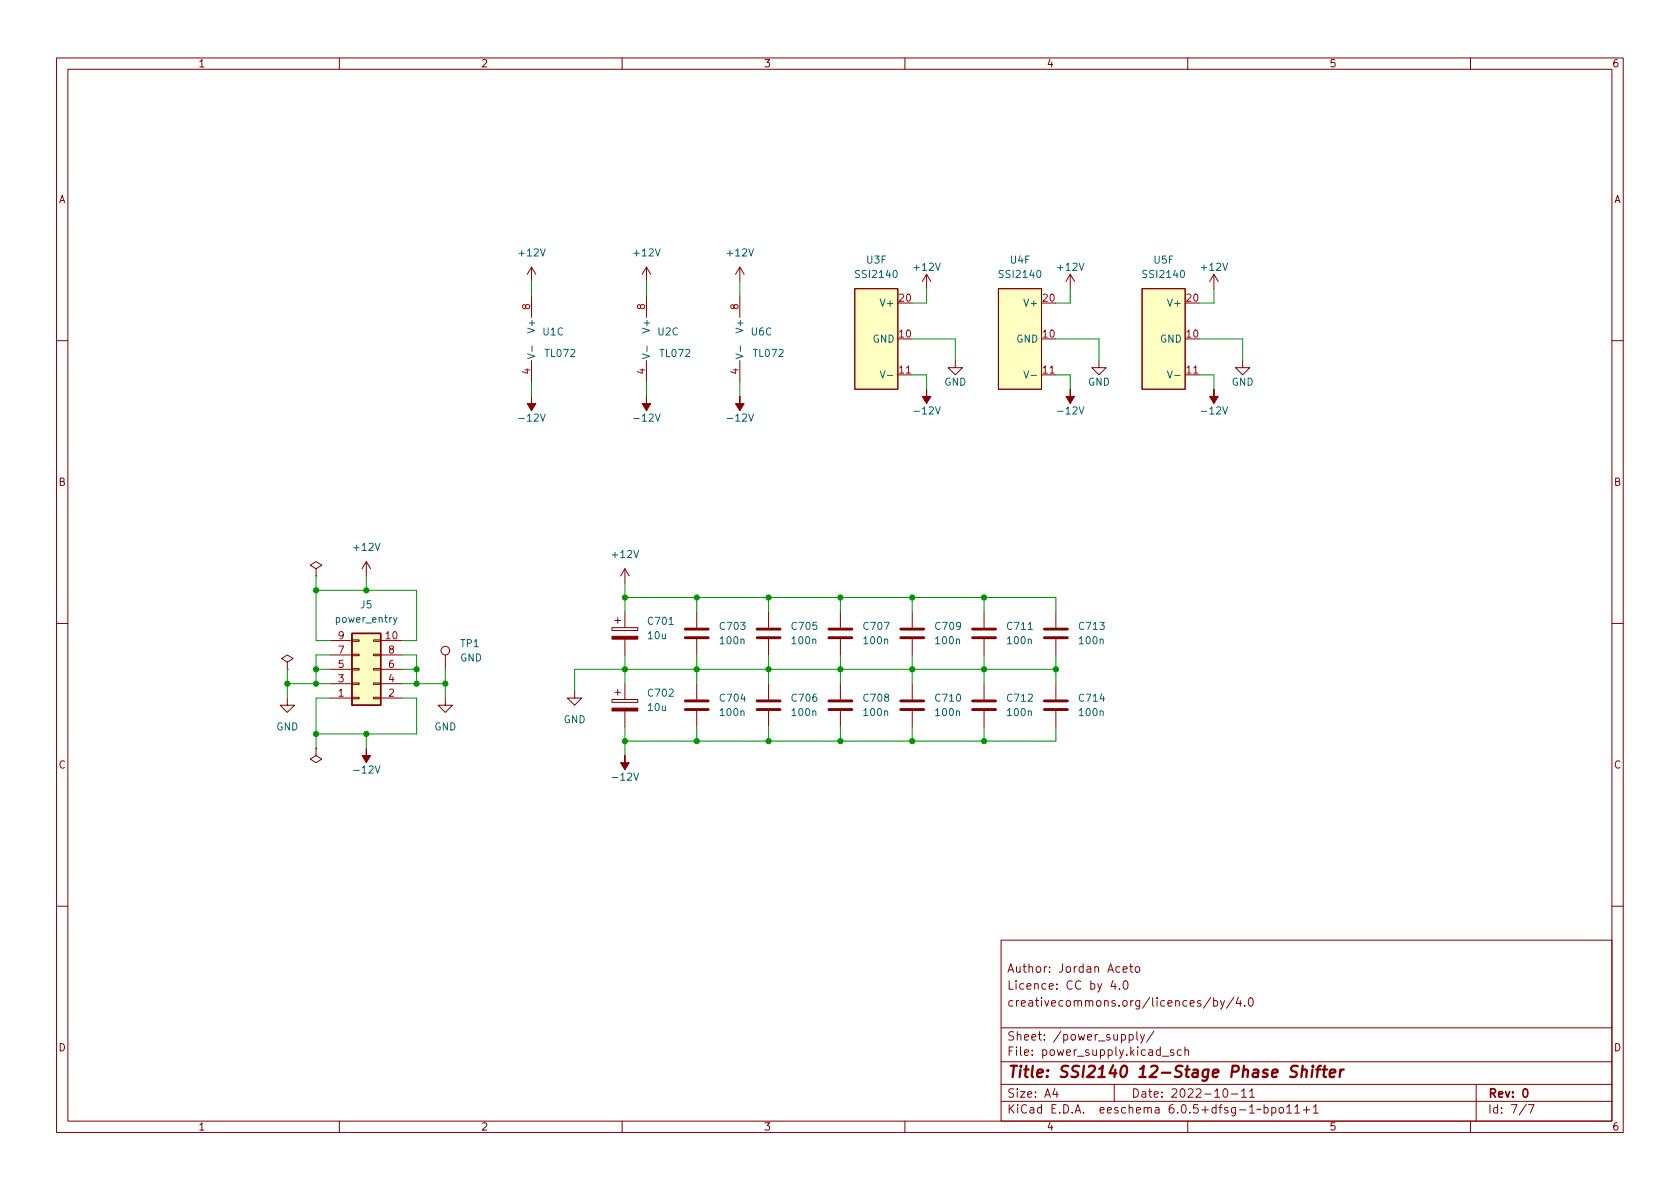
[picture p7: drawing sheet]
<svg xmlns="http://www.w3.org/2000/svg" width="297mm" height="210mm" viewBox="0 0 297 210" stroke-linecap="round" stroke-linejoin="round" font-family="sans-serif">
<g fill="none" stroke="#840000" stroke-width=".18">
<path d="M10 10.2h277v190.1h-277zM12 12.2h273v186.1h-273zM60 10.2v2M110 10.2v2M160 10.2v2M210 10.2v2M260 10.2v2M94 47.2l-.8 1.3M94 47.2v2.6M94 52.3v3.8M94 47.2l.7 1.3M114.3 47.2v2.6"/>
<path d="M114.3 52.3v3.8M114.3 47.2l-.8 1.3M114.3 47.2l.8 1.3M130.8 47.2v2.6M130.8 52.3v3.8M130.8 47.2l-.8 1.3M130.8 47.2l.8 1.3M151.1 51h7.6v17.8h-7.6zM163.8 48.5l-.7 1.3M163.8 48.5v2.5M163.8 48.5l.8 1.3M176.5 51h7.6v17.8h-7.6z"/>
<path d="M189.2 48.5l-.7 1.3M189.2 48.5v2.5M189.2 48.5l.8 1.3M201.9 51h7.6v17.8h-7.6zM214.6 48.5l-.7 1.3M214.6 48.5v2.5M214.6 48.5l.8 1.3M10 60.2h2M94 63.7v3.9M114.3 63.7v3.9M130.8 63.7v3.9M158.7 66.3h2.6"/>
<path d="M168.9 63.7v1.3h1.3l-1.3 1.3-1.3-1.3h1.3M184.1 66.3h2.6M194.3 63.7v1.3h1.3l-1.3 1.3-1.3-1.3h1.3M209.5 66.3h2.6M219.7 63.7v1.3h1.3l-1.3 1.3-1.3-1.3h1.3M285 60.2h2M64.8 99.3l-.8 1.3M64.8 99.3v2.5M64.8 99.3l.7 1.3M10 110.2h2M50.8 117.1l1-.6-1-.7-1 .7 1 .6v1.3M50.8 118.4h.1"/>
<path d="M55.9 100.6l1-.7-1-.6-1 .6 1 .7v1.2M55.9 101.8h.1M58.4 113.3h3.8M58.4 118.4h3.8M58.4 115.8h3.8M62.2 113.2h1.3v.2h-1.3zM62.2 115.7h1.3v.2h-1.3zM62.2 118.2h1.3v.3h-1.3zM66 113.2h1.3v.2h-1.3zM66 115.7h1.3v.2h-1.3zM66 118.2h1.3v.3h-1.3zM67.3 113.3h3.8"/>
<path d="M67.3 118.4h3.8M67.3 115.8h3.8M78.7 115.8v2.6M108.2 111h4.6v.5h-4.6zM108.7 109.7h1M109.2 109.2v1M110.5 100.6v2.5M110.5 108.2v2.8M110.5 113v2.8M110.5 100.6l-.8 1.2M110.5 100.6l.8 1.2M123.2 108.2v2.8"/>
<path d="M123.2 113v2.8M135.9 108.2v2.8M135.9 113v2.8M148.6 108.2v2.8M148.6 113v2.8M161.3 108.2v2.8M161.3 113v2.8M174 108.2v2.8M174 113v2.8M186.7 108.2v2.8M186.7 113v2.8M285 110.2h2"/>
<path d="M50.8 123.4v1.3h-1.3l1.3 1.3 1.3-1.3h-1.3M55.9 132.3v1.3l1 .6-1 .7-1-.7 1-.6M55.9 132.3h.1M58.4 123.4h3.8M58.4 120.9h3.8M62.2 120.8h1.3v.2h-1.3zM62.2 123.3h1.3v.3h-1.3zM66 120.8h1.3v.2h-1.3zM66 123.3h1.3v.3h-1.3zM67.3 123.4h3.8M67.3 120.9h3.8M78.7 123.4v1.3h1.3l-1.3 1.3-1.2-1.3h1.2"/>
<path d="M101.6 122.2v1.2h1.3l-1.3 1.3-1.3-1.3h1.3M108.2 123.7h4.6v.5h-4.6zM108.7 122.4h1M109.2 121.9v1M110.5 120.9v2.8M110.5 125.7v2.8M123.2 120.9v2.8M123.2 125.7v2.8M135.9 120.9v2.8M135.9 125.7v2.8M148.6 120.9v2.8M148.6 125.7v2.8"/>
<path d="M161.3 120.9v2.8M161.3 125.7v2.8M174 120.9v2.8M174 125.7v2.8M186.7 120.9v2.8M186.7 125.7v2.8M10 160.2h2M177 166.3h108v32h-108zM196.8 173.4l-.4 1h1M197.1 173.9v1M197.9 174.8v.1M198.6 171.4l.7-.1-.1-.3-.4-.1-.2 .2v.8h.6"/>
<path d="M198.8 173.5l.1-.1a.81 .81 0 0 1 .6 .7 .81 .81 0 0 1-.3 .8h-.1a.81 .81 0 0 1-.6-.6 .81 .81 0 0 1 .3-.8zM199.7 170.9h.6M199.9 170.4v1.3l.4 .2M200.9 171l.3-.1 .3 .3v.4l-.3 .3h-.3l-.2-.3v-.4zM214.1 176.4l-1.3 1.9M214.6 177l.4-.1 .3 .3v.4l-.2 .3h-.5M214.6 176.4v1.5M215.8 176.9l.3 1M216.5 176.9l-.5 1.4-.2 .1M218.1 176.4l-1.2 1.9M218.9 176.4l-.3 1h.9M219.3 176.9v1"/>
<path d="M220.1 177.8v.1M220.9 176.6l.2-.2a.81 .81 0 0 1 .6 .7 .81 .81 0 0 1-.3 .8h-.2a.81 .81 0 0 1-.3-1.3zM285 160.2h2M60 198.3v2M110 198.3v2M160 198.3v2M177 194.8h108M177 191.8h108M177 187.8h108M177 181.8h108M186.5 192.5l-.4 1h1M186.9 193v1"/>
<path d="M197 191.8v3M199.6 183l.5-.1 .3 .3v.4l-.2 .3h-.6M199.6 182.9v1.5M201 182.4v1.3l.2 .2M201.6 182.9l.4 1M202.4 182.9l-.5 1.4-.3 .1M204 182.4l-1.3 1.9M205.5 186.8h1.1M207.5 185.7l-.4-.1-.2 .2 .1 .3 .5 .1v.4h-.6M208.9 185.7l-.5-.1-.3 .3v.4l.2 .3h.6M209.5 185.8l.2-.2 .4 .1v.9M209.5 185.1v1.5"/>
<path d="M210 198.3v2M216.4 192.6l.2-.1a.81 .81 0 0 1 .6 .7 .81 .81 0 0 1-.3 .8h-.2a.81 .81 0 0 1-.6-.6 .81 .81 0 0 1 .3-.8zM217.7 193.5h1.2M219.5 193l.4-.5v1.5M219.5 194h.9M220.9 193l.5-.5v1.5M220.9 194h.9M223.5 195.9l.4-.1 .3 .3v.4l-.1 .3h-.6M223.5 195.3v1.5M224.9 195.9l.4-.1 .3 .3v.4l-.2 .3h-.5M224.9 195.8v1.5M226.3 195.9l.3-.1 .3 .3v.4l-.3 .3h-.3l-.2-.3v-.4z"/>
<path d="M227.5 195.8l.4-.5v1.5M227.5 196.8h.9M228.9 195.8l.5-.5v1.5M228.9 196.8h.9M230.4 196.3h1.2M231 195.7v1.1M232.2 195.8l.4-.5v1.5M232.2 196.8h.9M260 198.3v2M261 191.8v6.5M269.9 195.3l-1.3 1.9M270.2 195.3h1l-.6 1.5"/>
<circle cx="78.7" cy="115.1" r=".76"/>
</g>
<path d="M269.4 192.7l.2-.2a.8 .8 0 0 1 .5 .8 .8 .8 0 0 1-.5 .7l-.2-.1-.1-.4z" fill="none" stroke="#840000" stroke-width=".3"/>
<path d="M229.5 188.6a.85 .85 0 0 0-1.1 .1 .45 .45 0 0 0 .2 .7l.4 .1a.49 .49 0 0 1 .3 .5 .49 .49 0 0 1-.5 .5l-.7-.1M230.2 189.3a.49 .49 0 0 1 .9 .1l-.2 1.1M230.3 188.5l-.2 2M232.1 189.1l-.2 1.4M232.1 188.5l-.1 .1 .1 .1 .1-.1-.1-.1v.2M232.7 189.1h.8M233.6 188.5l-.4 .1-.1 .1-.3 1.8M233.9 189.1h.7M234.2 188.5l-.2 1.7 .1 .2 .4 .1M235.1 189.8l1-.2-.1-.4-.1-.1-.6 .1-.2 1 .2 .3 .6-.1M237 189.1l-.2 1.4M237.6 189.1l-.4 .1-.2 .3" fill="none" stroke="#840000" stroke-width=".4"/>
<g fill="#ffffc2" stroke="#ffffc2" stroke-width=".18">
<path d="M201.9 51h7.6v17.8h-7.6z"/>
<path d="M151.1 51h7.6v17.8h-7.6z"/>
<path d="M62.2 112h5.1v12.7h-5.1z"/>
<path d="M176.5 51h7.6v17.8h-7.6z"/>
</g>
<g fill="none" stroke="#006464" stroke-width=".18">
<path d="M93.3 62.6l1.3 .4-1.3 .4M94.1 61.2v1M113.6 62.6l1.3 .4-1.3 .4M114.4 61.2v1M130.1 62.6l1.3 .4-1.3 .4M130.9 61.2v1M155.6 65.6l.4 1.3 .5-1.3M156.9 66.4h1M181 65.6l.4 1.3 .5-1.3M182.3 66.4h1M206.4 65.6l.4 1.3 .5-1.3M207.7 66.4h1"/>
<path d="M69.6 109.2l.3 .8M70.2 109.2l-.4 1.1-.2 .2"/>
</g>
<g fill="#840000" stroke="#840000" stroke-width=".18">
<path d="M64.8 132.3v1.3h.7l-.7 1.3-.8-1.3h.8z"/>
<path d="M214.6 68.8v1.3h.8l-.8 1.3-.7-1.3h.7z"/>
<path d="M114.3 70.1v1.3h.8l-.8 1.2-.8-1.2h.8z"/>
<path d="M189.2 68.8v1.3h.8l-.8 1.3-.7-1.3h.7z"/>
<path d="M163.8 68.8v1.3h.8l-.8 1.3-.7-1.3h.7z"/>
<path d="M130.8 70.1v1.3h.8l-.8 1.2-.8-1.2h.8z"/>
<path d="M110.5 133.6v1.3h.8l-.8 1.2-.8-1.2h.8z"/>
<path d="M108.2 125.2h4.6v.5h-4.6z"/>
<path d="M108.2 112.5h4.6v.5h-4.6z"/>
<path d="M94 70.1v1.3h.7l-.7 1.2-.8-1.2h.8z"/>
</g>
<g fill="none" stroke="#840000" stroke-width=".51">
<path d="M121.2 112.8h4M121.2 111.2h4M133.9 112.8h4M133.9 111.2h4M146.6 112.8h4M146.6 111.2h4M159.3 112.8h4M159.3 111.2h4M172 112.8h4M172 111.2h4M184.7 112.8h4M184.7 111.2h4"/>
<path d="M121.2 125.5h4M121.2 123.9h4M133.9 125.5h4M133.9 123.9h4M146.6 125.5h4M146.6 123.9h4M159.3 125.5h4M159.3 123.9h4M172 125.5h4M172 123.9h4M184.7 125.5h4M184.7 123.9h4"/>
</g>
<path d="M62.2 112h5.1v12.7h-5.1z" fill="none" stroke="#840000" stroke-width=".25"/>
<g fill="none" stroke="#009600" stroke-width=".18">
<path d="M94 49.8v2.5M114.3 49.8v2.5M130.8 49.8v2.5M161.3 59.9h7.6v3.8M163.8 51v2.6h-2.5M186.7 59.9h7.6v3.8M189.2 51v2.6h-2.5M212.1 59.9h7.6v3.8M214.6 51v2.6h-2.5M94 67.6v2.5M114.3 67.6v2.5M130.8 67.6v2.5"/>
<path d="M161.3 66.3h2.5v2.5M186.7 66.3h2.5v2.5M212.1 66.3h2.5v2.5M50.8 118.4v5M55.9 104.4h17.8v8.9h-2.6M55.9 118.4h2.5M55.9 101.8v11.5h2.5M58.4 115.8h-2.5v5.1M64.8 101.8v2.6M71.1 115.8h2.6v5.1M71.1 118.4h2.6M78.7 118.4v5"/>
<path d="M110.5 105.7h76.2v2.5M110.5 103.1v5.1M110.5 115.8v5.1M123.2 105.7v2.5M123.2 115.8v5.1M135.9 105.7v2.5M135.9 115.8v5.1M148.6 105.7v2.5M148.6 115.8v5.1M161.3 105.7v2.5M161.3 115.8v5.1M174 105.7v2.5"/>
<path d="M174 115.8v5.1M186.7 118.4h-85.1v3.8M186.7 115.8v5.1M50.8 120.9h7.6M58.4 123.4h-2.5v8.9M64.8 129.8v2.5M71.1 123.4h2.6v6.4h-17.8M71.1 120.9h7.6M110.5 128.5v5.1M123.2 128.5v2.6M135.9 128.5v2.6M148.6 128.5v2.6"/>
<path d="M161.3 128.5v2.6M174 128.5v2.6M186.7 128.5v2.6h-76.2"/>
</g>
<g fill="#009600" stroke="#009600" stroke-width=".18">
<circle cx="110.5" cy="131.1" r=".46"/>
<circle cx="123.2" cy="131.1" r=".46"/>
<circle cx="123.2" cy="118.4" r=".46"/>
<circle cx="110.5" cy="118.4" r=".46"/>
<circle cx="110.5" cy="105.7" r=".46"/>
<circle cx="123.2" cy="105.7" r=".46"/>
<circle cx="174" cy="131.1" r=".46"/>
<circle cx="135.9" cy="131.1" r=".46"/>
<circle cx="135.9" cy="118.4" r=".46"/>
<circle cx="148.6" cy="131.1" r=".46"/>
<circle cx="161.3" cy="131.1" r=".46"/>
<circle cx="174" cy="118.4" r=".46"/>
<circle cx="186.7" cy="118.4" r=".46"/>
<circle cx="148.6" cy="118.4" r=".46"/>
<circle cx="161.3" cy="105.7" r=".46"/>
<circle cx="174" cy="105.7" r=".46"/>
<circle cx="55.9" cy="104.4" r=".46"/>
<circle cx="64.8" cy="104.4" r=".46"/>
<circle cx="73.7" cy="118.4" r=".46"/>
<circle cx="135.9" cy="105.7" r=".46"/>
<circle cx="148.6" cy="105.7" r=".46"/>
<circle cx="161.3" cy="118.4" r=".46"/>
<circle cx="64.8" cy="129.8" r=".46"/>
<circle cx="50.8" cy="120.9" r=".46"/>
<circle cx="78.7" cy="120.9" r=".46"/>
<circle cx="73.7" cy="120.9" r=".46"/>
<circle cx="55.9" cy="118.4" r=".46"/>
<circle cx="55.9" cy="120.9" r=".46"/>
<circle cx="55.9" cy="129.8" r=".46"/>
</g>
<text font-size="2.8" fill="#840000" x="178" y="190.6">Title: SSI2140 12-Stage Phase Shifter</text>
<g font-size="2.1" fill="#840000">
<text x="178" y="172">Author: Jordan Aceto</text>
<text x="178" y="178">creativecommons.org/licences/by/4.0</text>
<text x="178" y="175">Licence: CC by 4.0</text>
<text x="178" y="184">Sheet: /power_supply/</text>
<text x="178" y="186.7">File: power_supply.kicad_sch</text>
<text x="178" y="196.9">KiCad E.D.A. eeschema 6.0.5+dfsg-1~bpo11+1</text>
<text x="178" y="194.1">Size: A4</text>
<text x="200" y="194.1">Date: 2022-10-11</text>
<text x="263" y="194.1">Rev: 0</text>
<text x="263" y="196.9">Id: 7/7</text>
</g>
<g font-size="1.8" fill="#840000">
<text x="35" y="11.9">1</text>
<text x="85" y="11.9">2</text>
<text x="135" y="11.9">3</text>
<text x="185" y="11.9">4</text>
<text x="235" y="11.9">5</text>
<text x="285" y="11.9">6</text>
<text x="10.3" y="35.9">A</text>
<text x="285.3" y="35.9">A</text>
<text x="10.3" y="85.9">B</text>
<text x="285.3" y="85.9">B</text>
<text x="10.3" y="135.9">C</text>
<text x="285.3" y="135.9">C</text>
<text x="10.3" y="185.9">D</text>
<text x="285.3" y="185.9">D</text>
<text x="35" y="199.9">1</text>
<text x="85" y="199.9">2</text>
<text x="135" y="199.9">3</text>
<text x="185" y="199.9">4</text>
<text x="235" y="199.9">5</text>
<text x="285" y="199.9">6</text>
</g>
<g font-size="1.8" fill="#006464">
<text x="91.9" y="45.3">+12V</text>
<text x="112.2" y="45.3">+12V</text>
<text x="128.7" y="45.3">+12V</text>
<text x="153.3" y="46.6">U3F</text>
<text x="161.7" y="47.9">+12V</text>
<text x="178.7" y="46.6">U4F</text>
<text x="187.1" y="47.9">+12V</text>
<text x="204.1" y="46.6">U5F</text>
<text x="212.5" y="47.9">+12V</text>
<text x="151.5" y="49.1">SSI2140</text>
<text x="176.9" y="49.1">SSI2140</text>
<text x="202.3" y="49.1">SSI2140</text>
<text x="94.6" y="58.5" transform="rotate(-90 94.6 58.5)">V+</text>
<text x="96" y="59.3">U1C</text>
<text x="114.9" y="58.5" transform="rotate(-90 114.9 58.5)">V+</text>
<text x="116.3" y="59.3">U2C</text>
<text x="131.4" y="58.5" transform="rotate(-90 131.4 58.5)">V+</text>
<text x="132.9" y="59.3">U6C</text>
<text x="156" y="54.2">V+</text>
<text x="181.4" y="54.2">V+</text>
<text x="206.8" y="54.2">V+</text>
<text x="96.5" y="63.1">TL072</text>
<text x="116.8" y="63.1">TL072</text>
<text x="133.3" y="63.1">TL072</text>
<text x="154.3" y="60.6">GND</text>
<text x="179.7" y="60.6">GND</text>
<text x="205.1" y="60.6">GND</text>
<text x="166.9" y="68.2">GND</text>
<text x="192.3" y="68.2">GND</text>
<text x="217.7" y="68.2">GND</text>
<text x="92.1" y="74.5">-12V</text>
<text x="112.4" y="74.5">-12V</text>
<text x="128.9" y="74.5">-12V</text>
<text x="162" y="73.3">-12V</text>
<text x="187.4" y="73.3">-12V</text>
<text x="212.8" y="73.3">-12V</text>
<text x="62.7" y="97.4">+12V</text>
<text x="108.4" y="98.7">+12V</text>
<text x="63.8" y="107.6">J5</text>
<text x="59.5" y="110.1">power_entry</text>
<text x="114.6" y="113">10u</text>
<text x="114.7" y="110.5">C701</text>
<text x="127.4" y="111.4">C703</text>
<text x="127.5" y="113.9">100n</text>
<text x="140.1" y="111.4">C705</text>
<text x="140.2" y="113.9">100n</text>
<text x="152.8" y="111.4">C707</text>
<text x="152.9" y="113.9">100n</text>
<text x="165.5" y="111.4">C709</text>
<text x="165.6" y="113.9">100n</text>
<text x="178.2" y="111.4">C711</text>
<text x="178.3" y="113.9">100n</text>
<text x="190.9" y="111.4">C713</text>
<text x="191" y="113.9">100n</text>
<text x="81.3" y="117">GND</text>
<text x="81.5" y="114.4">TP1</text>
<text x="114.6" y="125.7">10u</text>
<text x="114.7" y="123.2">C702</text>
<text x="127.4" y="124.1">C704</text>
<text x="140.1" y="124.1">C706</text>
<text x="152.8" y="124.1">C708</text>
<text x="165.5" y="124.1">C710</text>
<text x="178.2" y="124.1">C712</text>
<text x="190.9" y="124.1">C714</text>
<text x="48.8" y="129.2">GND</text>
<text x="76.8" y="129.2">GND</text>
<text x="99.6" y="127.9">GND</text>
<text x="127.5" y="126.6">100n</text>
<text x="140.2" y="126.6">100n</text>
<text x="152.9" y="126.6">100n</text>
<text x="165.6" y="126.6">100n</text>
<text x="178.3" y="126.6">100n</text>
<text x="191" y="126.6">100n</text>
<text x="62.9" y="136.8">-12V</text>
<text x="108.6" y="138">-12V</text>
</g>
<g font-size="1.8" fill="#a90000">
<text x="159" y="53.3">20</text>
<text x="184.4" y="53.3">20</text>
<text x="209.8" y="53.3">20</text>
<text x="93.7" y="54.7" transform="rotate(-90 93.7 54.7)">8</text>
<text x="114" y="54.7" transform="rotate(-90 114 54.7)">8</text>
<text x="130.6" y="54.7" transform="rotate(-90 130.6 54.7)">8</text>
<text x="159" y="59.7">10</text>
<text x="184.4" y="59.7">10</text>
<text x="209.8" y="59.7">10</text>
<text x="93.7" y="66.1" transform="rotate(-90 93.7 66.1)">4</text>
<text x="114" y="66.1" transform="rotate(-90 114 66.1)">4</text>
<text x="130.6" y="66.1" transform="rotate(-90 130.6 66.1)">4</text>
<text x="159" y="66">11</text>
<text x="184.4" y="66">11</text>
<text x="209.8" y="66">11</text>
<text x="59.8" y="113">9</text>
<text x="68.2" y="113">10</text>
<text x="59.8" y="118.1">5</text>
<text x="59.8" y="115.6">7</text>
<text x="68.7" y="118.1">6</text>
<text x="68.7" y="115.6">8</text>
<text x="59.8" y="123.2">1</text>
<text x="59.8" y="120.6">3</text>
<text x="68.7" y="123.2">2</text>
<text x="68.7" y="120.6">4</text>
</g>
</svg>
